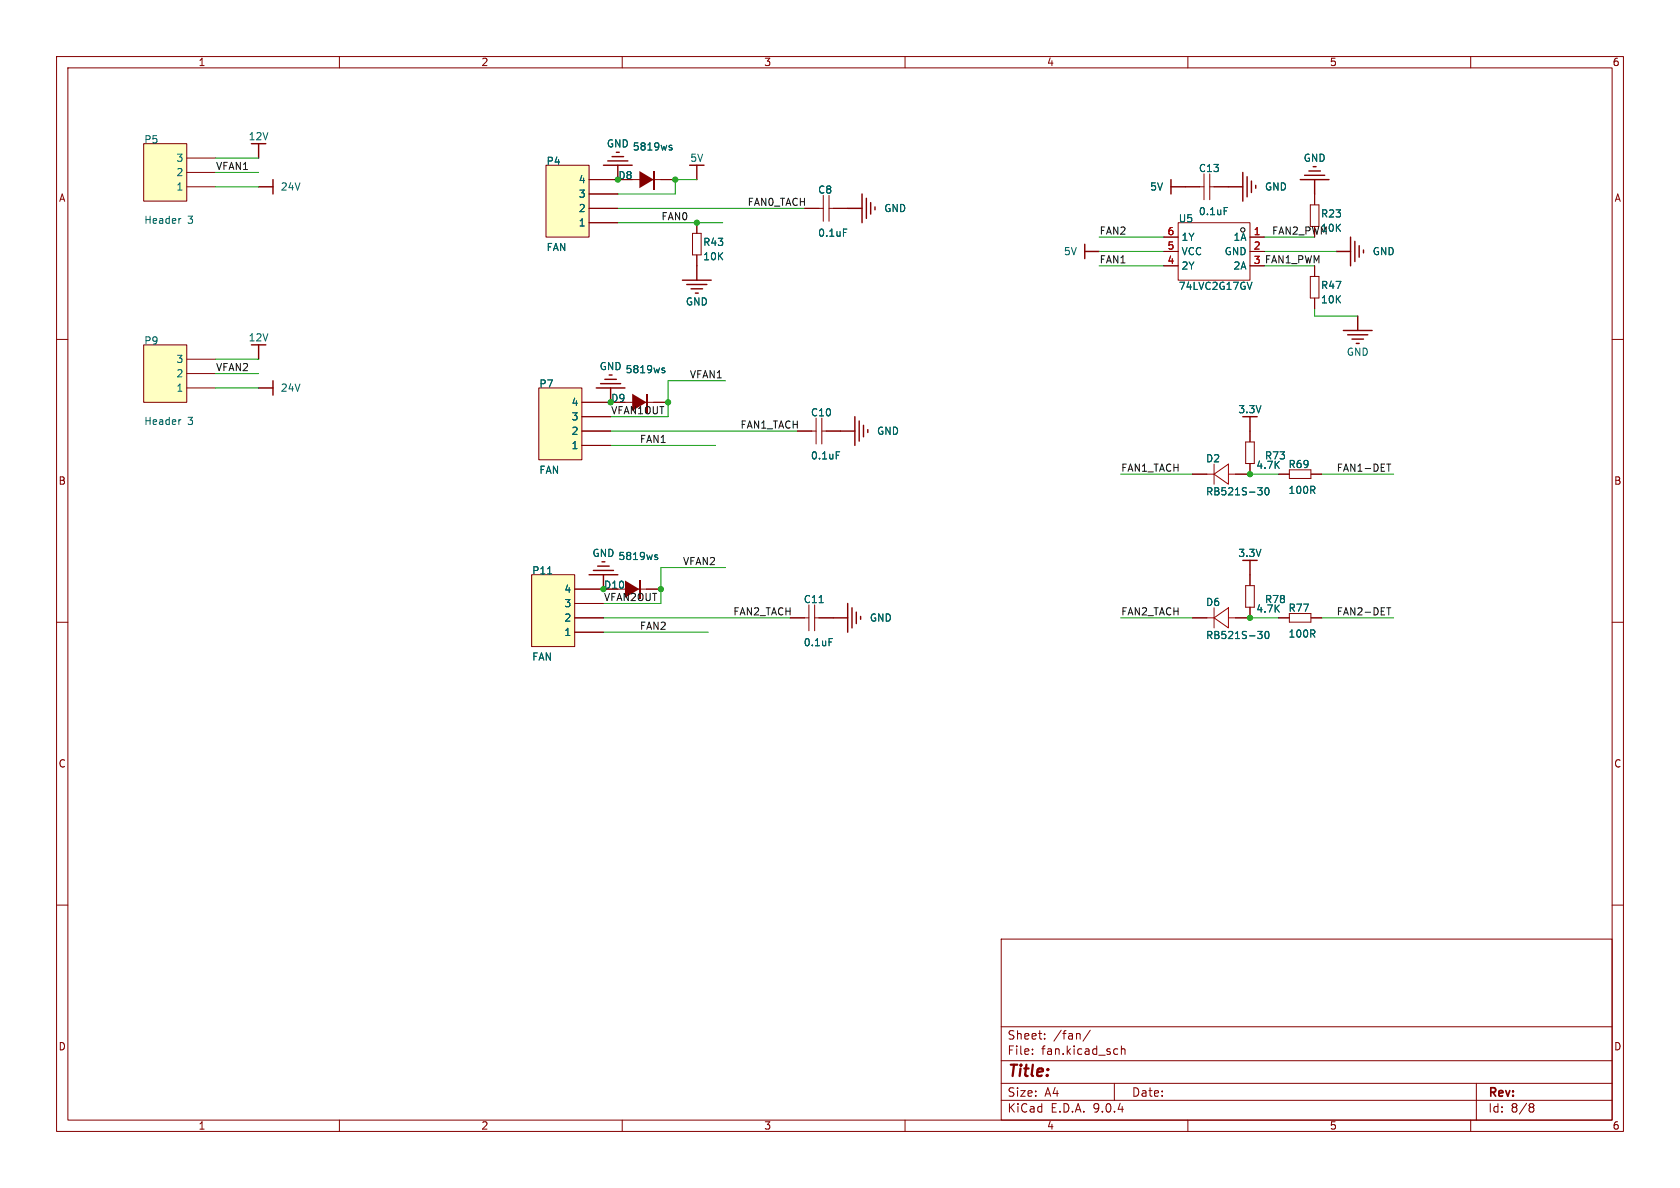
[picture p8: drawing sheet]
<svg xmlns="http://www.w3.org/2000/svg" width="297mm" height="210mm" viewBox="0 0 297 210" stroke-linecap="round" stroke-linejoin="round" font-family="sans-serif">
<g fill="none" stroke="#840000" stroke-width=".18">
<path d="M10 10h277v190h-277zM12 12h273v186h-273zM60 10v2M110 10v2M160 10v2M210 10v2M260 10v2M111.8 31.8h5M10 60h2M285 60h2M10 110h2M220.2 103.5h1.5v3.8h-1.5z"/>
<path d="M221 101.6v1.9M221 107.3v1.9M285 110h2M10 160h2M177 166h108v32h-108zM285 160h2M60 198v2M110 198v2M160 198v2M177 194.5h108M177 191.5h108M177 187.5h108"/>
<path d="M177 181.5h108M182.5 186.3v.1M182.5 185.5v.1M184.7 183.6v.1M184.7 182.8v.1M192.7 182.1l-1.2 2M197 191.5v3M197.2 185.4l.4 .1M197.6 186.3l-.4 .1M198.2 185.5l.3-.1 .3 .1 .1 .9M198.2 184.9v1.5M210 198v2"/>
<path d="M260 198v2M261 191.5v6.5M270.6 195.1l.4 .1 .2 .2-.3 .3M270.6 195.7h.3M270.9 195.7l.2 .2 .1 .4-.2 .2-.4 .1"/>
</g>
<path d="M113 30.2l2.6 1.6-2.6 1.5z" fill="#840000"/>
<path d="M115.7 30.2v3.3" fill="none" stroke="#840000" stroke-width=".25"/>
<path d="M116.8 31.8h2.6M210.8 83.8h2.6M218.4 83.8h2.6" fill="none" stroke="#840000" stroke-width=".18"/>
<path d="M118.3 26l.5 .3v.2h-.4M118.3 25.7h.5M222.3 86.2h.8l-.4 .5 .4 .1v.4l-.2 .3h-.4M223.8 86.3l.1-.1a.68 .68 0 0 1 .5 .6 .68 .68 0 0 1-.5 .7 .84 .84 0 0 1-.1-1.2z" fill="none" stroke="#006464" stroke-width=".18"/>
<path d="M213.4 83.8h1.2M214.6 83.8l2.6-1.8v3.6zM214.6 82v3.6M217.2 83.8h1.2" fill="none" stroke="#a00000" stroke-width=".18"/>
<path d="M96.5 29.2h7.6v12.7h-7.6z" fill="#ffffc2"/>
<path d="M96.5 29.2h7.6v12.7h-7.6z" fill="none" stroke="#800000" stroke-width=".18"/>
<path d="M104.1 31.8h5.1M104.1 34.3h5.1M104.1 36.8h5.1M104.1 39.4h5.1" fill="none" stroke="#840000" stroke-width=".18"/>
<path d="M25.4 25.4h7.6v10.2h-7.6z" fill="#ffffc2"/>
<path d="M25.4 25.4h7.6v10.2h-7.6z" fill="none" stroke="#800000" stroke-width=".18"/>
<path d="M33 27.9h5.1M33 30.5h5.1M33 33h5.1M123.2 39.4v1.9M122.4 41.3h1.6v3.8h-1.6zM123.2 45.1v1.9M141 76.2h3.3M144.3 73.9v4.6M145.3 76.2h3.3M145.3 73.9v4.6" fill="none" stroke="#840000" stroke-width=".18"/>
<path d="M32 38.6l-.3 .1M147.8 79.9h.6" fill="none" stroke="#006464" stroke-width=".18"/>
<g fill="none" stroke="#840000" stroke-width=".25">
<path d="M45.7 25.4v2.5M45.7 33h2.6M48.3 31.8v2.5M120.6 49.5h5.1M121.4 50.3h3.6M122.2 51.1h2M122.9 51.8h.5M123.2 47v2.5M45.7 68.6h2.6M48.3 67.3v2.6M148.6 76.2h2.5M151.1 73.7v5"/>
<path d="M151.9 74.4v3.6M152.7 75.2v2M153.4 75.9v.6"/>
</g>
<path d="M25.4 61h7.6v10.1h-7.6z" fill="#ffffc2"/>
<path d="M25.4 61h7.6v10.1h-7.6z" fill="none" stroke="#800000" stroke-width=".18"/>
<g fill="none" stroke="#840000" stroke-width=".18">
<path d="M142.2 36.8h3.3M145.5 34.5v4.6M146.6 36.8h3.3M146.6 34.5v4.6M209.5 33h3.4M212.9 30.7v4.6M213.9 33h3.3M213.9 30.7v4.6M232.4 34.3v1.9M205.7 41.9h2.6M205.7 44.5h2.6M205.7 47h2.6"/>
<path d="M221 41.9h2.5M221 44.5h2.5M221 47h2.5M231.6 40v-3.8h1.6v3.8M231.6 48.9h1.6v3.8h-1.6zM232.4 47v1.9M232.4 52.7v1.9M33 63.5h5.1M33 66h5.1M33 68.6h5.1M110.5 71.1h5.1M139.7 109.2h3.3"/>
<path d="M143 106.9v4.6M144 109.2h3.3M144 106.9v4.6M226.1 109.2h1.8M227.9 108.5h3.8v1.5h-3.8zM231.8 109.2h1.9"/>
</g>
<path d="M216.4 36.7h.6M149.1 40.5h.6M221.3 49.9l-.4 1.3M32 74.2l-.3 .1M144.8 106.5h.7M146.6 112.9h.6" fill="none" stroke="#006464" stroke-width=".18"/>
<g fill="none" stroke="#840000" stroke-width=".25">
<path d="M123.2 29.2v2.6M149.9 36.8h2.5M152.4 34.3v5.1M153.2 35.1v3.5M153.9 35.8v2M154.7 36.6v.5M207 33h2.5M207 31.8v2.5M217.2 33h2.5M219.7 30.5v5.1M220.5 31.2v3.6M221.2 32v2"/>
<path d="M222 32.8v.5M229.9 31.8h5M230.6 31h3.6M231.4 30.2h2M232.2 29.5h.5M232.4 31.8v2.5M191.8 43.2v2.5M191.8 44.5h2.5M237.5 58.4h5.1M238.3 59.2h3.5M239 59.9h2M240 55.9v2.5"/>
<path d="M45.7 61v2.5M239.8 60.7h.5M106.4 99.3h.5M104.1 101.6h5.1M104.9 100.8h3.6M105.7 100.1h2M106.7 101.6v2.5M147.3 109.2h2.6M149.9 106.7v5.1M150.6 107.4v3.6M151.4 108.2v2M152.1 109v.5"/>
</g>
<path d="M208.3 39.4h12.7v10.1h-12.7z" fill="none" stroke="#a00000" stroke-width=".18"/>
<circle cx="219.7" cy="40.6" r=".38" fill="none" stroke="#000" stroke-width=".18"/>
<path d="M111.8 69.6l2.5 1.5-2.5 1.5z" fill="#840000"/>
<path d="M106.7 29.2h5.1M107.4 28.4h3.6M108.2 27.7h2M109 26.9h.5M109.2 29.2v2.6M105.4 68.6h5.1M106.2 67.8h3.5M106.9 67.1h2.1M107.7 66.3h.5M107.9 68.6v2.5M114.4 69.6v3.3M221 73.7v2.5" fill="none" stroke="#840000" stroke-width=".25"/>
<path d="M115.6 71.1h2.5M220.2 78.1h1.5v3.8h-1.5zM221 76.2v1.9M221 81.9v1.9M226.1 83.8h1.8M227.9 83.1h3.8v1.5h-3.8zM231.8 83.8h1.9" fill="none" stroke="#840000" stroke-width=".18"/>
<path d="M117.1 65.4l.5 .3-.1 .1-.4 .1M117.1 65.1h.4" fill="none" stroke="#006464" stroke-width=".18"/>
<path d="M95.2 68.6h7.7v12.7h-7.7z" fill="#ffffc2"/>
<path d="M95.2 68.6h7.7v12.7h-7.7z" fill="none" stroke="#800000" stroke-width=".18"/>
<path d="M102.9 71.1h5M102.9 73.7h5M102.9 76.2h5M102.9 78.7h5M109.2 104.1h5.1M210.8 109.2h2.6M218.4 109.2h2.6" fill="none" stroke="#840000" stroke-width=".18"/>
<path d="M236.2 44.5h2.6M238.8 41.9v5.1M239.5 42.7v3.5M240.3 43.4v2.1M241 44.2v.5M221 99.1v2.5" fill="none" stroke="#840000" stroke-width=".25"/>
<path d="M213.4 109.2h1.2M214.6 109.2l2.6-1.8v3.6zM214.6 107.4v3.6M217.2 109.2h1.2" fill="none" stroke="#a00000" stroke-width=".18"/>
<path d="M222.3 111.6h.8l-.4 .5 .4 .1v.4l-.2 .3h-.4M223.8 111.7l.1-.1a.68 .68 0 0 1 .5 .6 .68 .68 0 0 1-.5 .7 .84 .84 0 0 1-.1-1.2z" fill="none" stroke="#006464" stroke-width=".18"/>
<path d="M110.5 102.6l2.5 1.5-2.5 1.6z" fill="#840000"/>
<path d="M113.2 102.6v3.3" fill="none" stroke="#840000" stroke-width=".25"/>
<path d="M114.3 104.1h2.5" fill="none" stroke="#840000" stroke-width=".18"/>
<path d="M115.8 98.4l.5 .3-.1 .2h-.3M115.8 98.1h.4" fill="none" stroke="#006464" stroke-width=".18"/>
<path d="M94 101.6h7.6v12.7h-7.6z" fill="#ffffc2"/>
<path d="M94 101.6h7.6v12.7h-7.6z" fill="none" stroke="#800000" stroke-width=".18"/>
<g fill="none" stroke="#840000" stroke-width=".18">
<path d="M104.1 36.8h5.1M104.1 31.8h5.1M104.1 34.3h5.1M104.1 39.4h5.1M116.8 31.8h2.6M123.2 39.4v1.9M142.2 36.8h2.6M147.3 36.8h2.6M209.5 33h2.6M214.6 33h2.6M232.4 34.3v1.9M123.2 45.1v1.9"/>
<path d="M205.7 41.9h2.6M205.7 44.5h2.6M205.7 47h2.6M221 41.9h2.5M221 44.5h2.5M221 47h2.5M232.4 47v1.9M232.4 52.7v1.9M102.9 76.2h5M102.9 71.1h5M102.9 73.7h5M102.9 78.7h5"/>
<path d="M115.6 71.1h2.5M141 76.2h2.5M146 76.2h2.6M221 76.2v1.9M210.8 83.8h2.6M221 81.9v1.9h-2.6M226.1 83.8h1.8M231.8 83.8h1.9M101.6 104.1h5.1M101.6 106.7h5.1M101.6 109.2h5.1M101.6 111.8h5.1"/>
<path d="M114.3 104.1h2.5M139.7 109.2h2.5M144.8 109.2h2.5M210.8 109.2h2.6M221 107.3v1.9h-2.6M221 101.6v1.9M226.1 109.2h1.8M231.8 109.2h1.9"/>
</g>
<g fill="none" stroke="#006464" stroke-width=".18">
<path d="M118.3 26l.5 .3v.2h-.4M118.3 25.7h.5M216.4 36.7h.6M149.1 40.5h.6M221.3 49.9l-.4 1.3M117.1 65.4l.5 .3-.1 .1-.4 .1M117.1 65.1h.4M147.8 79.9h.6M115.8 98.4l.5 .3-.1 .2h-.3M115.8 98.1h.4M222.3 86.2h.8l-.4 .5 .4 .1v.4l-.2 .3h-.4M223.8 86.3l.1-.1a.68 .68 0 0 1 .5 .6 .68 .68 0 0 1-.5 .7 .84 .84 0 0 1-.1-1.2z"/>
<path d="M96.8 101.5h.7M144.8 106.5h.7M146.6 112.9h.6M222.3 111.6h.8l-.4 .5 .4 .1v.4l-.2 .3h-.4M223.8 111.7l.1-.1a.68 .68 0 0 1 .5 .6 .68 .68 0 0 1-.5 .7 .84 .84 0 0 1-.1-1.2z"/>
</g>
<path d="M245.1 82h.8M245.5 82v1.3M245.1 107.4h.8M245.5 107.4v1.3" fill="none" stroke="#0f0f0f" stroke-width=".18"/>
<g fill="none" stroke="#009600" stroke-width=".18">
<path d="M38.1 27.9h7.6M38.1 33h7.6M38.1 30.5h7.6M109.2 39.4h18.6M109.2 36.8h33M123.2 31.8h-3.8v2.5h-10.2M194.3 47h11.4M194.3 41.9h11.4M194.3 44.5h11.4M223.5 47h8.9M223.5 41.9h8.9M223.5 44.5h12.7"/>
<path d="M232.4 54.6v1.3h7.6M38.1 68.6h7.6M38.1 66h7.6M38.1 63.5h7.6M107.9 76.2h33.1M107.9 78.7h18.6M128.3 67.3h-10.2v6.4h-10.2M198.1 83.8h12.7M221 83.8h5.1M233.7 83.8h12.7M106.7 111.8h18.5M106.7 109.2h33"/>
<path d="M128.3 100.3h-11.5v6.4h-10.1M198.1 109.2h12.7M221 109.2h5.1M233.7 109.2h12.7"/>
</g>
<g fill="#009600" stroke="#009600" stroke-width=".18">
<circle cx="118.1" cy="71.1" r=".46"/>
<circle cx="123.2" cy="39.4" r=".46"/>
<circle cx="221" cy="83.8" r=".46"/>
<circle cx="221" cy="109.2" r=".46"/>
<circle cx="116.8" cy="104.1" r=".46"/>
<circle cx="119.4" cy="31.8" r=".46"/>
</g>
<text font-size="2.8" fill="#840000" x="178" y="190.9">Title:</text>
<g font-size="2.1" fill="#840000">
<text x="178" y="184">Sheet:</text>
<text x="186.2" y="184">/fan/</text>
<text x="178" y="186.7">File:</text>
<text x="184.1" y="186.7">fan.kicad_sch</text>
<text x="178" y="196.9">KiCad</text>
<text x="178" y="194.1">Size:</text>
<text x="184.7" y="194.1">A4</text>
<text x="185.7" y="196.9">E.D.A.</text>
<text x="193.3" y="196.9">9.0.4</text>
<text x="200" y="194.1">Date:</text>
<text x="263" y="194.3">Rev:</text>
<text x="263" y="196.9">Id:</text>
<text x="267.1" y="196.9">8/8</text>
</g>
<g font-size="1.8" fill="#840000">
<text x="35" y="11.9">1</text>
<text x="85" y="11.9">2</text>
<text x="135" y="11.9">3</text>
<text x="185" y="11.9">4</text>
<text x="235" y="11.9">5</text>
<text x="285" y="11.9">6</text>
<text x="10.3" y="35.9">A</text>
<text x="285.3" y="35.9">A</text>
<text x="224.8" y="41.6">FAN2_PWM</text>
<text x="10.3" y="85.9">B</text>
<text x="285.3" y="85.9">B</text>
<text x="10.3" y="135.9">C</text>
<text x="285.3" y="135.9">C</text>
<text x="10.3" y="185.9">D</text>
<text x="285.3" y="185.9">D</text>
<text x="35" y="199.9">1</text>
<text x="85" y="199.9">2</text>
<text x="135" y="199.9">3</text>
<text x="185" y="199.9">4</text>
<text x="235" y="199.9">5</text>
<text x="285" y="199.9">6</text>
</g>
<g font-size="1.8" fill="#006464">
<text x="25.4" y="25.5">P5</text>
<text x="31.1" y="28.8">3</text>
<text x="43.9" y="25">12V</text>
<text x="96.5" y="29.3">P4</text>
<text x="107.2" y="26.3">GND</text>
<text x="111.8" y="26.8">5819ws</text>
<text x="121.9" y="28.8">5V</text>
<text x="230.4" y="28.8">GND</text>
<text x="31.1" y="31.3">2</text>
<text x="31.1" y="33.9">1</text>
<text x="49.5" y="33.9">24V</text>
<text x="102.2" y="32.6">4</text>
<text x="102.2" y="35.2">3</text>
<text x="144.5" y="34.4">C8</text>
<text x="203.2" y="33.9">5V</text>
<text x="211.8" y="30.6">C13</text>
<text x="223.5" y="33.9">GND</text>
<text x="25.4" y="39.8">Header</text>
<text x="33.2" y="39.8">3</text>
<text x="102.2" y="37.7">2</text>
<text x="102.2" y="40.2">1</text>
<text x="156.2" y="37.7">GND</text>
<text x="208.3" y="39.5">U5</text>
<text x="211.8" y="38.2">0.1uF</text>
<text x="233.4" y="38.6">R23</text>
<text x="233.4" y="41.2">10K</text>
<text x="96.5" y="44.6">FAN</text>
<text x="124.2" y="43.7">R43</text>
<text x="124.2" y="46.2">10K</text>
<text x="144.5" y="42">0.1uF</text>
<text x="188" y="45.3">5V</text>
<text x="208.8" y="42.8">1Y</text>
<text x="208.8" y="45.3">VCC</text>
<text x="208.8" y="47.9">2Y</text>
<text x="216.4" y="45.3">GND</text>
<text x="218" y="42.8">1A</text>
<text x="218" y="47.9">2A</text>
<text x="242.6" y="45.3">GND</text>
<text x="208.3" y="51.4">74LVC2G17GV</text>
<text x="233.4" y="51.3">R47</text>
<text x="233.4" y="53.8">10K</text>
<text x="121.2" y="54.2">GND</text>
<text x="25.4" y="61.1">P9</text>
<text x="31.1" y="64.4">3</text>
<text x="43.9" y="60.6">12V</text>
<text x="105.9" y="65.6">GND</text>
<text x="238" y="63.1">GND</text>
<text x="31.1" y="66.9">2</text>
<text x="31.1" y="69.4">1</text>
<text x="49.5" y="69.4">24V</text>
<text x="95.3" y="68.7">P7</text>
<text x="100.9" y="72">4</text>
<text x="110.5" y="66.2">5819ws</text>
<text x="25.4" y="75.3">Header</text>
<text x="33.2" y="75.3">3</text>
<text x="100.9" y="74.5">3</text>
<text x="100.9" y="77.1">2</text>
<text x="143.3" y="73.8">C10</text>
<text x="154.9" y="77.1">GND</text>
<text x="218.8" y="73.3">3.3V</text>
<text x="95.3" y="84">FAN</text>
<text x="100.9" y="79.6">1</text>
<text x="143.3" y="81.4">0.1uF</text>
<text x="213.1" y="81.9">D2</text>
<text x="222" y="83.1">4.7K</text>
<text x="223.5" y="81.4">R73</text>
<text x="227.7" y="82.9">R69</text>
<text x="213.1" y="87.8">RB521S-30</text>
<text x="227.7" y="87.5">100R</text>
<text x="94" y="101.7">P11</text>
<text x="104.6" y="98.7">GND</text>
<text x="109.2" y="99.2">5819ws</text>
<text x="218.8" y="98.7">3.3V</text>
<text x="99.7" y="105">4</text>
<text x="99.7" y="107.5">3</text>
<text x="142" y="106.8">C11</text>
<text x="213.1" y="107.3">D6</text>
<text x="223.5" y="106.8">R78</text>
<text x="99.7" y="110.1">2</text>
<text x="99.7" y="112.6">1</text>
<text x="153.7" y="110.1">GND</text>
<text x="213.1" y="113.2">RB521S-30</text>
<text x="222" y="108.5">4.7K</text>
<text x="227.7" y="112.9">100R</text>
<text x="227.7" y="108.3">R77</text>
<text x="94" y="117">FAN</text>
<text x="142" y="114.4">0.1uF</text>
</g>
<g font-size="1.8" fill="#0f0f0f">
<text x="38.1" y="30.1">VFAN1</text>
<text x="116.8" y="39">FAN0</text>
<text x="132.1" y="36.5">FAN0_TACH</text>
<text x="194.3" y="41.6">FAN2</text>
<text x="194.3" y="46.6">FAN1</text>
<text x="221.5" y="46.7">3 FAN1_PWM</text>
<text x="38.1" y="65.7">VFAN2</text>
<text x="121.9" y="67">VFAN1</text>
<text x="107.9" y="73.3">VFAN1OUT</text>
<text x="130.8" y="75.9">FAN1_TACH</text>
<text x="113" y="78.4">FAN1</text>
<text x="198.1" y="83.5">FAN1_TACH</text>
<text x="236.2" y="83.5">FAN1-DET</text>
<text x="120.6" y="100">VFAN2</text>
<text x="106.7" y="106.3">VFAN2OUT</text>
<text x="113" y="111.4">FAN2</text>
<text x="129.5" y="108.9">FAN2_TACH</text>
<text x="198.1" y="108.9">FAN2_TACH</text>
<text x="236.2" y="108.9">FAN2-DET</text>
</g>
<g font-size="1.8" fill="#009600">
<text x="109.2" y="31.9">D8</text>
<text x="108" y="71.3">D9</text>
<text x="106.7" y="104.3">D10</text>
</g>
<g font-size="1.8" fill="#a90000">
<text x="206.3" y="41.7">6</text>
<text x="221.5" y="41.7">1</text>
<text x="206.3" y="44.2">5</text>
<text x="206.3" y="46.7">4</text>
<text x="221.5" y="44.2">2</text>
<text x="221.5" y="46.7">3</text>
</g>
</svg>
